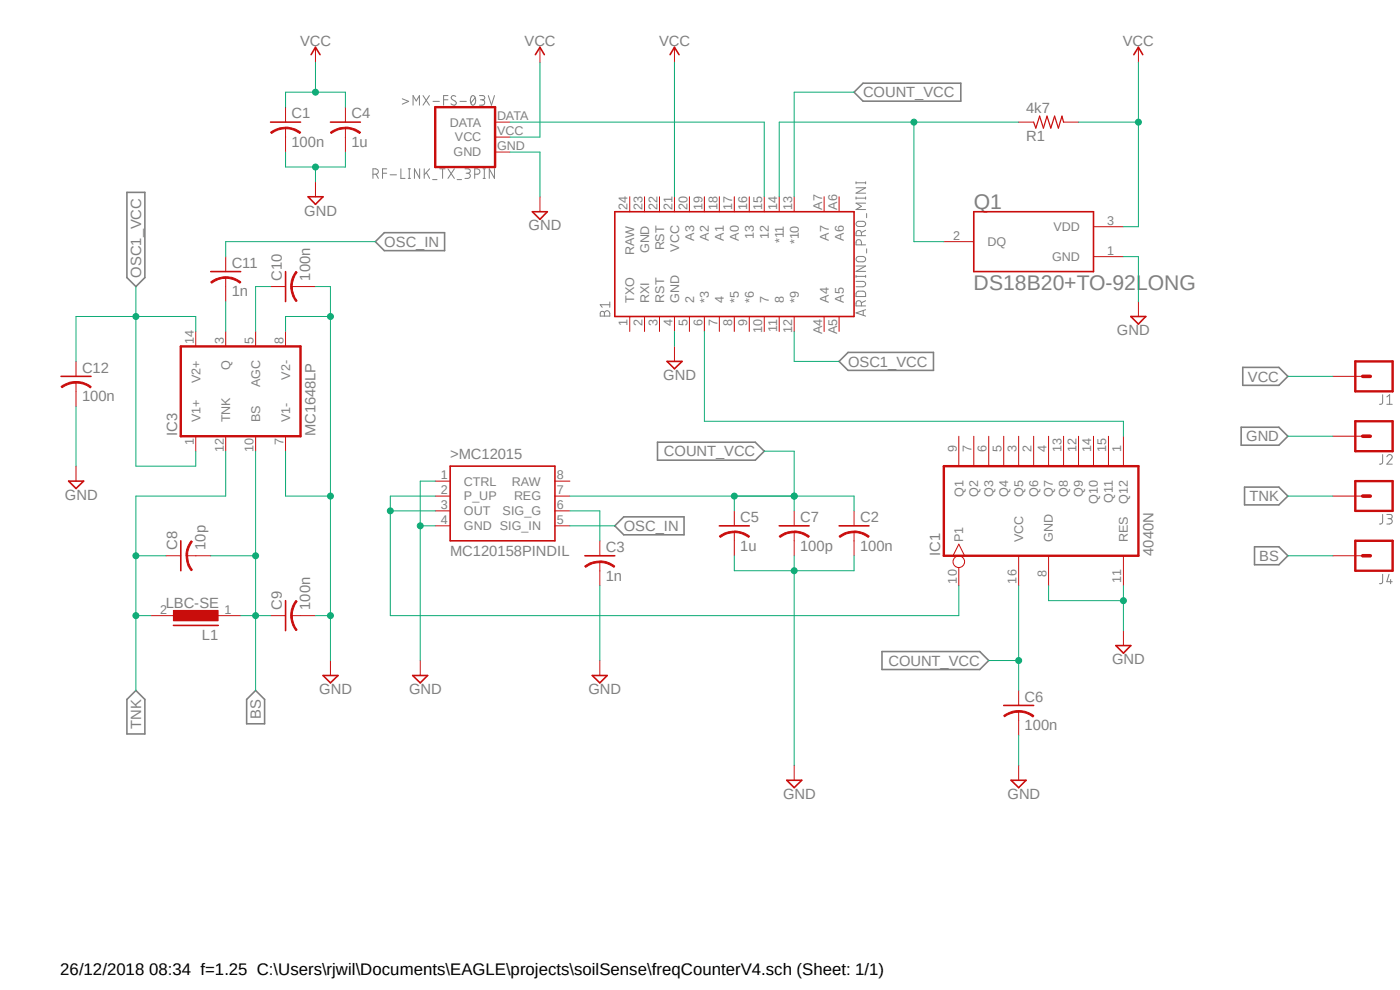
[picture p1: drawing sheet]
<svg xmlns="http://www.w3.org/2000/svg" width="297mm" height="210mm" viewBox="0 0 297 210" stroke-linecap="round" stroke-linejoin="round" font-family="sans-serif">
<path d="M12.8 6.5l283.4 163.8M296.2 6.5l-283.4 163.8" fill="none" stroke="#fff" stroke-width=".21"/>
<g fill="none" stroke="#808080" stroke-width=".21">
<path d="M79.1 37h.6a.57 .57 0 0 0 .6-.6 .57 .57 0 0 0-.6-.6h-.6v2M79.8 37l.5 .8M81.2 36.7h.8M82 35.8h-.8v2M82.8 37.1h1.3M85 35.8v2h.9M85.3 21l1.4 .5-1.4 .6M86.6 35.8h.5M86.6 37.8h.5M86.8 35.8v2M87.6 22.3v-2l.7 1.1 .7-1.1v2M89 35.8v2l-1.1-2v2"/>
<path d="M89.7 20.3l1.4 2M90 35.8v2M90.5 36.6l.6 1.2M91.1 20.3l-1.4 2M91.1 35.8l-1.1 1.3M91.8 38.1h.9M91.9 21.5h1.3M93.3 35.8h1.1M93.9 35.8v2M94.1 21.2h.9M95 35.8l1.4 2M95 20.3h-.9v2"/>
<path d="M96.4 35.8l-1.4 2M96.7 20.4a.5 .5 0 0 0-.8 0 .5 .5 0 0 0 .1 .7l.7 .5a.51 .51 0 0 1-.2 .7 .51 .51 0 0 1-.6-.1l-.2-.2M97 38.1h.9M97.6 21.5h1.3M98.6 35.8h.7a.47 .47 0 0 1 .5 .5 .47 .47 0 0 1-.5 .4h-.4M99.2 36.7a.55 .55 0 0 1 .6 .6 .55 .55 0 0 1-.6 .5h-.6M100 20.4l.3-.1a1.17 1.17 0 0 1 0 2 1.29 1.29 0 0 1-.3-1.9zM100.7 37h.6a.57 .57 0 0 0 .5-.6 .57 .57 0 0 0-.5-.6h-.6v2M100.8 20.7l-.9 1.1M101.7 20.3h.7a.45 .45 0 0 1 .4 .3 .45 .45 0 0 1-.2 .5l-.7 .1M102.3 21.2a.57 .57 0 0 1 .5 .5 .57 .57 0 0 1-.5 .6h-.6M102.5 35.8h.5"/>
<path d="M102.5 37.8h.5M102.7 35.8v2M103.6 20.3l.7 2 .6-2M104.9 35.8v2l-1.1-2v2M181.6 38.6v.4M181.6 39.8h2l-2 1.2h2M181.6 38.8h2M183.6 38.6v.4M181.6 59.7h1.5a.57 .57 0 0 1 .6 .6 .57 .57 0 0 1-.6 .5h-1.5M181.6 41.8v.4M181.6 58.4v.4M181.6 58.6h2"/>
<path d="M181.6 56.4h2l-2 1.2h2M181.6 42h2M181.7 54.6l.2-.1a1.58 1.58 0 0 1 1.6 .1 .56 .56 0 0 1 .1 .6 .56 .56 0 0 1-.5 .3h-.9a.57 .57 0 0 1-.5-.3 .57 .57 0 0 1 0-.6zM181.7 47.2a1.64 1.64 0 0 1 1.6-.2 .55 .55 0 0 1 .3 .6 .55 .55 0 0 1-.5 .4h-.9a.55 .55 0 0 1-.5-.3 .55 .55 0 0 1 0-.5zM182.8 51.9v-.5a.57 .57 0 0 0-.6-.6 .57 .57 0 0 0-.6 .6v.5h2M182.8 50v-.6a.57 .57 0 0 0-.6-.5 .57 .57 0 0 0-.6 .5v.6h2M183.6 41.8v.4M183.6 58.4v.4M183.6 48.9l-.8 .4M183.6 43.1h-2l1.2 .7-1.2 .6h2M183.9 45.3v.9M183.9 52.8v.9"/>
<path d="M127.6 66.1h.4l.2 .4a.57 .57 0 0 1 .6-.6 .57 .57 0 0 1 .6 .6v.6h-2.1l.1-.8zM128.2 66.5v.6M129.4 64.1v1.1M129.4 64.6h-2.1l.5 .6M181.8 61.9a1.74 1.74 0 0 1 1.5-.1l.3 .3v.8h-2zM182.8 64.9v-.6a.57 .57 0 0 0-.6-.5 .57 .57 0 0 0-.6 .5v.6h2M183.1 65.9v1M183.6 65.7l-2 .7 2 .7M183.6 63.8l-.8 .4M293.3 83.7v1.6a.48 .48 0 0 1-.6 .5M293.3 96.4v1.6a.53 .53 0 0 1-.6 .5M294.2 96.9a.56 .56 0 0 1 .8-.5 .56 .56 0 0 1 .2 .9l-1 1.2h1.2"/>
<path d="M294.2 85.8h1.2M294.2 84.2l.6-.5v2.1M293.3 109.1v1.6a.53 .53 0 0 1-.6 .5M294.2 109.1h.7a.45 .45 0 0 1 .5 .5 .45 .45 0 0 1-.5 .4h-.4M294.8 110a.57 .57 0 0 1 .6 .6 .57 .57 0 0 1-.6 .6h-.6M293.3 121.8v1.6a.48 .48 0 0 1-.6 .4M294.7 121.8l-.5 1.6h1.2M295 122.9v.9"/>
</g>
<g fill="none" stroke="#808080" stroke-width=".34">
<path d="M181.2 19.6l1.9-1.9h20.7v3.8h-20.7zM26.9 40.8h3.8v18.1l-1.9 1.9-1.9-1.9zM79.6 51.3l1.9-1.9h12.8v3.8h-12.8zM178 76.7l1.9-1.9h18.1v3.8h-18.1zM263.7 77.9h7.6l1.9 1.9-1.9 1.9h-7.6zM139.5 93.8h20.7l1.9 1.9-1.9 1.9h-20.7zM263.3 90.6h8l1.9 1.9-1.9 1.9h-8zM130.4 111.5l1.9-1.9h12.8v3.9h-12.8zM264 103.3h7.3l1.9 1.9-1.9 1.9h-7.3zM266.1 116h5.2l1.9 1.9-1.9 1.9h-5.2zM187.1 138.2h20.8l1.9 1.9-1.9 1.9h-20.8zM28.8 146.5l1.9 1.9v7.3h-3.8v-7.3z"/>
<path d="M54.2 146.5l1.9 1.9v5.1h-3.8v-5.1z"/>
</g>
<path d="M57.4 25.9h6.4M130.4 44.9h50.8v22.2h-50.8zM206.6 44.9h25.4v12.7h-25.4z" fill="none" stroke="#c90d0c" stroke-width=".34"/>
<g fill="none" stroke="#c90d0c" stroke-width=".21">
<path d="M60.6 27.2v1.9M133.6 41.7v3.2M136.7 41.7v3.2M139.9 41.7v3.2M143.1 41.7v3.2M146.3 41.7v3.2M149.4 41.7v3.2M152.6 41.7v3.2M155.8 41.7v3.2M159 41.7v3.2M162.1 41.7v3.2M165.3 41.7v3.2"/>
<path d="M168.5 41.7v3.2M174.8 41.7v3.2M178 41.7v3.2M200.2 51.3h6.4M232 48.1h6.3M232 54.4h6.3M133.6 67.1v3.2M136.7 67.1v3.2M139.9 67.1v3.2M143.1 67.1v3.2M146.3 67.1v3.2M149.4 67.1v3.2"/>
<path d="M152.6 67.1v3.2M155.8 67.1v3.2M159 67.1v3.2M162.1 67.1v3.2M165.3 67.1v3.2M168.5 67.1v3.2M174.8 67.1v3.2M178 67.1v3.2"/>
</g>
<path d="M60.6 27a5.5 5.5 0 0 1 3.2 1.1l-.2 .2a4.7 4.7 0 0 0-3-1z" fill-rule="evenodd" fill="#c90d0c"/>
<path d="M60.6 27a5.5 5.5 0 0 1 3.2 1.1l-.2 .2a4.7 4.7 0 0 0-3-1z" fill="none" stroke="#c90d0c" stroke-width=".21"/>
<path d="M57.4 28.1a5.3 5.3 0 0 1 3.2-1.1v.3a4.7 4.7 0 0 0-3 1z" fill-rule="evenodd" fill="#c90d0c"/>
<path d="M57.4 28.1a5.3 5.3 0 0 1 3.2-1.1v.3a4.7 4.7 0 0 0-3 1zM60.6 22.7v3.2M60.6 29.1v3.2M181.2 112.8v1.9" fill="none" stroke="#c90d0c" stroke-width=".21"/>
<path d="M178 111.5h6.4" fill="none" stroke="#c90d0c" stroke-width=".34"/>
<path d="M181.2 112.6a5.3 5.3 0 0 1 3.2 1.1l-.2 .3a4.7 4.7 0 0 0-3-1z" fill-rule="evenodd" fill="#c90d0c"/>
<path d="M181.2 112.6a5.3 5.3 0 0 1 3.2 1.1l-.2 .3a4.7 4.7 0 0 0-3-1z" fill="none" stroke="#c90d0c" stroke-width=".21"/>
<path d="M178 113.7a4.6 4.6 0 0 1 3.2-1v.3a4.7 4.7 0 0 0-3 1z" fill-rule="evenodd" fill="#c90d0c"/>
<path d="M127.3 119.2v1.9M178 113.7a4.6 4.6 0 0 1 3.2-1v.3a4.7 4.7 0 0 0-3 1zM181.2 108.4v3.1M181.2 114.7v3.2" fill="none" stroke="#c90d0c" stroke-width=".21"/>
<path d="M124.1 117.9h6.3" fill="none" stroke="#c90d0c" stroke-width=".34"/>
<path d="M127.3 119a4.6 4.6 0 0 1 3.1 1.1l-.1 .3a5 5 0 0 0-3-1.1z" fill-rule="evenodd" fill="#c90d0c"/>
<path d="M127.3 119a4.6 4.6 0 0 1 3.1 1.1l-.1 .3a5 5 0 0 0-3-1.1z" fill="none" stroke="#c90d0c" stroke-width=".21"/>
<path d="M124 120.1a4.6 4.6 0 0 1 3.3-1.1v.3a4.7 4.7 0 0 0-3.1 1.1z" fill-rule="evenodd" fill="#c90d0c"/>
<path d="M73.3 27.2v1.9M127.3 114.7v3.2M124 120.1a4.6 4.6 0 0 1 3.3-1.1v.3a4.7 4.7 0 0 0-3.1 1.1zM127.3 121.1v3.1" fill="none" stroke="#c90d0c" stroke-width=".21"/>
<path d="M70.1 25.9h6.4" fill="none" stroke="#c90d0c" stroke-width=".34"/>
<path d="M73.3 27a5.5 5.5 0 0 1 3.2 1.1l-.2 .2a4.7 4.7 0 0 0-3-1z" fill-rule="evenodd" fill="#c90d0c"/>
<path d="M73.3 27a5.5 5.5 0 0 1 3.2 1.1l-.2 .2a4.7 4.7 0 0 0-3-1z" fill="none" stroke="#c90d0c" stroke-width=".21"/>
<path d="M70.1 28.1a5.3 5.3 0 0 1 3.2-1.1v.3a5 5 0 0 0-3 1z" fill-rule="evenodd" fill="#c90d0c"/>
<path d="M70.1 28.1a5.3 5.3 0 0 1 3.2-1.1v.3a5 5 0 0 0-3 1zM73.3 22.7v3.2M73.3 29.1v3.2M155.8 112.8v1.9" fill="none" stroke="#c90d0c" stroke-width=".21"/>
<path d="M152.6 111.5h6.4" fill="none" stroke="#c90d0c" stroke-width=".34"/>
<path d="M155.8 112.6a5.3 5.3 0 0 1 3.2 1.1l-.2 .3a5 5 0 0 0-3-1z" fill-rule="evenodd" fill="#c90d0c"/>
<path d="M155.8 112.6a5.3 5.3 0 0 1 3.2 1.1l-.2 .3a5 5 0 0 0-3-1z" fill="none" stroke="#c90d0c" stroke-width=".21"/>
<path d="M152.6 113.7a4.6 4.6 0 0 1 3.2-1v.3a4.7 4.7 0 0 0-3 1z" fill-rule="evenodd" fill="#c90d0c"/>
<path d="M152.6 113.7a4.6 4.6 0 0 1 3.2-1v.3a4.7 4.7 0 0 0-3 1zM155.8 108.4v3.1M155.8 114.7v3.2M216.1 150.9v1.9" fill="none" stroke="#c90d0c" stroke-width=".21"/>
<path d="M212.9 149.6h6.4" fill="none" stroke="#c90d0c" stroke-width=".34"/>
<path d="M216.1 150.7a4.8 4.8 0 0 1 3.2 1.1l-.2 .3a4.7 4.7 0 0 0-3-1.1z" fill-rule="evenodd" fill="#c90d0c"/>
<path d="M216.1 150.7a4.8 4.8 0 0 1 3.2 1.1l-.2 .3a4.7 4.7 0 0 0-3-1.1z" fill="none" stroke="#c90d0c" stroke-width=".21"/>
<path d="M212.9 151.8a5.3 5.3 0 0 1 3.2-1.1v.4a5.3 5.3 0 0 0-3 1z" fill-rule="evenodd" fill="#c90d0c"/>
<path d="M168.5 112.8v1.9M212.9 151.8a5.3 5.3 0 0 1 3.2-1.1v.4a5.3 5.3 0 0 0-3 1zM216.1 146.5v3.1M216.1 152.8v3.2" fill="none" stroke="#c90d0c" stroke-width=".21"/>
<path d="M165.3 111.5h6.4" fill="none" stroke="#c90d0c" stroke-width=".34"/>
<path d="M168.5 112.6a5.3 5.3 0 0 1 3.2 1.1l-.2 .3a4.7 4.7 0 0 0-3-1z" fill-rule="evenodd" fill="#c90d0c"/>
<path d="M168.5 112.6a5.3 5.3 0 0 1 3.2 1.1l-.2 .3a4.7 4.7 0 0 0-3-1z" fill="none" stroke="#c90d0c" stroke-width=".21"/>
<path d="M165.3 113.7a4.6 4.6 0 0 1 3.2-1v.3a4.7 4.7 0 0 0-3 1z" fill-rule="evenodd" fill="#c90d0c"/>
<g fill="none" stroke="#c90d0c" stroke-width=".21">
<path d="M66.9 10v3.2M114.6 10v3.2M143.1 10v3.2M241.5 10v3.2M66.9 38.6v3.1M105 25.9h3.2M105 32.3h3.2M105 29.1h3.2M216.1 25.9h3.2M225.6 25.9h3.2M114.6 41.7v3.2M41.5 70.3v3.2"/>
<path d="M47.9 70.3v3.2M54.2 70.3v3.2M60.6 70.3v3.2M143.1 73.5v3.2M241.5 64v3.1M41.5 92.5v3.2M47.9 92.5v3.2M54.2 92.5v3.2M60.6 92.5v3.2M203.4 92.5v6.4M206.6 92.5v6.4M209.8 92.5v6.4"/>
<path d="M212.9 92.5v6.4M216.1 92.5v6.4M219.3 92.5v6.4M222.5 92.5v6.4M225.6 92.5v6.4M228.8 92.5v6.4M232 92.5v6.4M235.2 92.5v6.4M238.3 92.5v6.4M39.6 117.9h1.9M92.3 102.1h3.2M92.3 108.4h3.2"/>
<path d="M92.3 105.2h3.2M92.3 111.5h3.2M117.7 102.1h3.2M117.7 108.4h3.2M117.7 105.2h3.2M117.7 111.5h3.2M165.3 113.7a4.6 4.6 0 0 1 3.2-1v.3a4.7 4.7 0 0 0-3 1zM168.5 108.4v3.1M168.5 114.7v3.2M202.2 117.9l1.2-2.5 1.2 2.5M216.1 117.9v6.3M222.5 117.9v6.3"/>
<path d="M238.3 117.9v6.3M203.4 120.4v3.8M238.3 133.8v3.1M70.1 140.1v3.2M89.2 140.1v3.2M127.3 140.1v3.2M168.5 162.3v3.2M216.1 162.3v3.2"/>
<circle cx="203.4" cy="119.2" r="1.23"/>
</g>
<g fill="none" stroke="#c90d0c" stroke-width=".34">
<path d="M66 11.6l.9-1.6 1 1.6M113.6 11.6l1-1.6 .9 1.6M142.2 11.6l.9-1.6 1 1.6M240.5 11.6l1-1.6 .9 1.6M65.4 41.7h3.1l-1.6 1.6zM112.9 44.9h3.2l-1.5 1.6zM141.5 76.7h3.2l-1.6 1.5zM239.9 67.1h3.2l-1.6 1.6zM95.5 98.9h22.2v15.8h-22.2zM38.4 114.7v6.4M236.7 136.9h3.2l-1.6 1.7zM68.5 143.3h3.2l-1.6 1.6z"/>
<path d="M87.5 143.3h3.2l-1.5 1.6zM125.6 143.3h3.2l-1.5 1.6zM166.9 165.5h3.2l-1.6 1.6zM214.5 165.5h3.2l-1.6 1.6z"/>
</g>
<path d="M92.3 22.7h12.7v12.7h-12.7zM38.4 73.5h25.4v19h-25.4zM200.2 98.9h41.3v19h-41.3z" fill="none" stroke="#c90d0c" stroke-width=".51"/>
<path d="M219.3 25.9l.5 1.3 .8-2.6 .8 2.6 .7-2.6 .8 2.6 .8-2.6 .8 2.6 .8-2.6 .3 1.3" fill="none" stroke="#c90d0c" stroke-width=".25"/>
<path d="M40.6 114.7l.2 .2a5 5 0 0 0-1 3h-.3a4.6 4.6 0 0 1 1.1-3.2z" fill-rule="evenodd" fill="#c90d0c"/>
<path d="M40.6 114.7l.2 .2a5 5 0 0 0-1 3h-.3a4.6 4.6 0 0 1 1.1-3.2z" fill="none" stroke="#c90d0c" stroke-width=".21"/>
<path d="M39.5 117.9h.3a4.7 4.7 0 0 0 1 3l-.2 .2a4.4 4.4 0 0 1-1.1-3.2z" fill-rule="evenodd" fill="#c90d0c"/>
<path d="M35.2 117.9h3.2M39.5 117.9h.3a4.7 4.7 0 0 0 1 3l-.2 .2a4.4 4.4 0 0 1-1.1-3.2zM41.5 117.9h3.2M61.8 130.6h2" fill="none" stroke="#c90d0c" stroke-width=".21"/>
<path d="M60.6 127.4v6.4" fill="none" stroke="#c90d0c" stroke-width=".34"/>
<path d="M62.8 127.4l.2 .2a5.4 5.4 0 0 0-1 3h-.3a4.8 4.8 0 0 1 1.1-3.2z" fill-rule="evenodd" fill="#c90d0c"/>
<path d="M62.8 127.4l.2 .2a5.4 5.4 0 0 0-1 3h-.3a4.8 4.8 0 0 1 1.1-3.2z" fill="none" stroke="#c90d0c" stroke-width=".21"/>
<path d="M61.7 130.6h.3a5 5 0 0 0 1 3l-.2 .2a4.9 4.9 0 0 1-1.1-3.2z" fill-rule="evenodd" fill="#c90d0c"/>
<path d="M57.4 130.6h3.2M61.7 130.6h.3a5 5 0 0 0 1 3l-.2 .2a4.9 4.9 0 0 1-1.1-3.2zM63.8 130.6h3.1" fill="none" stroke="#c90d0c" stroke-width=".21"/>
<path d="M36.8 132.7h9.5" fill="none" stroke="#c90d0c" stroke-width=".34"/>
<path d="M36.8 129.5h9.5v2.2h-9.5z" fill-rule="evenodd" fill="#c90d0c"/>
<path d="M61.8 60.8h2M32 130.6h6.4M36.8 129.5h9.5v2.2h-9.5zM44.7 130.6h6.4" fill="none" stroke="#c90d0c" stroke-width=".21"/>
<path d="M60.6 57.6v6.4" fill="none" stroke="#c90d0c" stroke-width=".34"/>
<path d="M62.8 57.6l.2 .2a5.4 5.4 0 0 0-1 3h-.3a4.8 4.8 0 0 1 1.1-3.2z" fill-rule="evenodd" fill="#c90d0c"/>
<path d="M62.8 57.6l.2 .2a5.4 5.4 0 0 0-1 3h-.3a4.8 4.8 0 0 1 1.1-3.2z" fill="none" stroke="#c90d0c" stroke-width=".21"/>
<path d="M61.7 60.8h.3a5 5 0 0 0 1 3l-.2 .2a4.9 4.9 0 0 1-1.1-3.2z" fill-rule="evenodd" fill="#c90d0c"/>
<path d="M47.9 58.9v1.9M57.4 60.8h3.2M61.7 60.8h.3a5 5 0 0 0 1 3l-.2 .2a4.9 4.9 0 0 1-1.1-3.2zM63.8 60.8h3.1" fill="none" stroke="#c90d0c" stroke-width=".21"/>
<path d="M44.7 57.6h6.4" fill="none" stroke="#c90d0c" stroke-width=".34"/>
<path d="M47.9 58.7a4.6 4.6 0 0 1 3.2 1.1l-.2 .3a5.1 5.1 0 0 0-3-1.1z" fill-rule="evenodd" fill="#c90d0c"/>
<path d="M47.9 58.7a4.6 4.6 0 0 1 3.2 1.1l-.2 .3a5.1 5.1 0 0 0-3-1.1z" fill="none" stroke="#c90d0c" stroke-width=".21"/>
<path d="M44.7 59.8a4.9 4.9 0 0 1 3.2-1.1v.4a4.7 4.7 0 0 0-3 1z" fill-rule="evenodd" fill="#c90d0c"/>
<path d="M44.7 59.8a4.9 4.9 0 0 1 3.2-1.1v.4a4.7 4.7 0 0 0-3 1zM47.9 54.4v3.2M47.9 60.8v3.2M16.1 81.1v1.9" fill="none" stroke="#c90d0c" stroke-width=".21"/>
<path d="M13 79.8h6.3" fill="none" stroke="#c90d0c" stroke-width=".34"/>
<path d="M16.1 80.9a4.6 4.6 0 0 1 3.2 1.1l-.1 .3a4.7 4.7 0 0 0-3.1-1.1z" fill-rule="evenodd" fill="#c90d0c"/>
<path d="M16.1 80.9a4.6 4.6 0 0 1 3.2 1.1l-.1 .3a4.7 4.7 0 0 0-3.1-1.1z" fill="none" stroke="#c90d0c" stroke-width=".21"/>
<path d="M13 82a5.3 5.3 0 0 1 3.1-1.1v.4a5 5 0 0 0-2.9 1z" fill-rule="evenodd" fill="#c90d0c"/>
<path d="M16.1 76.7v3.1M282.7 79.8h6.4M13 82a5.3 5.3 0 0 1 3.1-1.1v.4a5 5 0 0 0-2.9 1zM16.1 83v3.2M16.1 98.9v3.2M282.7 92.5h6.4M282.7 105.2h6.4M282.7 117.9h6.4" fill="none" stroke="#c90d0c" stroke-width=".21"/>
<path d="M14.6 102.1h3.1l-1.6 1.5z" fill="none" stroke="#c90d0c" stroke-width=".34"/>
<path d="M287.5 76.7h7.9v6.3h-7.9zM287.5 89.4h7.9v6.3h-7.9zM287.5 102.1h7.9v6.3h-7.9zM287.5 114.7h7.9v6.4h-7.9z" fill="none" stroke="#c90d0c" stroke-width=".51"/>
<path d="M289.1 79.8h1.6M289.1 92.5h1.6M289.1 105.2h1.6M289.1 117.9h1.6" fill="none" stroke="#c90d0c" stroke-width=".76"/>
<path d="M222.5 124.2v3.2h15.8M238.3 124.2v9.6" fill="none" stroke="#0dab76" stroke-width=".21"/>
<circle cx="238.3" cy="127.4" r=".63" fill="#0dab76"/>
<g fill="none" stroke="#0dab76" stroke-width=".21">
<path d="M89.2 111.5h3.1M92.3 102.1h-3.1v38"/>
<circle cx="238.3" cy="127.4" r=".63"/>
</g>
<circle cx="89.2" cy="111.5" r=".63" fill="#0dab76"/>
<g fill="none" stroke="#0dab76" stroke-width=".21">
<path d="M60.6 32.3v3.1h12.7v-3.1M66.9 35.4v3.2M108.2 32.3h6.4v9.4M238.3 54.4h3.2v9.6M143.1 70.3v3.2M127.3 124.2v15.9"/>
<circle cx="89.2" cy="111.5" r=".63"/>
</g>
<circle cx="66.9" cy="35.4" r=".63" fill="#0dab76"/>
<g fill="none" stroke="#0dab76" stroke-width=".21">
<path d="M168.5 117.9v3.2M181.2 117.9v3.2h-25.4M216.1 156v6.3"/>
<circle cx="66.9" cy="35.4" r=".63"/>
</g>
<circle cx="168.5" cy="121.1" r=".63" fill="#0dab76"/>
<g fill="none" stroke="#0dab76" stroke-width=".21">
<path d="M60.6 70.3v-3.2h9.5v73M155.8 117.9v3.2M168.5 121.1v41.2"/>
<circle cx="168.5" cy="121.1" r=".63"/>
</g>
<circle cx="70.1" cy="105.2" r=".63" fill="#0dab76"/>
<g fill="none" stroke="#0dab76" stroke-width=".21">
<path d="M66.9 60.8h3.2v6.3M60.6 95.7v9.5h9.5"/>
<circle cx="70.1" cy="105.2" r=".63"/>
</g>
<circle cx="70.1" cy="67.1" r=".63" fill="#0dab76"/>
<g fill="none" stroke="#0dab76" stroke-width=".21">
<path d="M66.9 130.6h3.2"/>
<circle cx="70.1" cy="67.1" r=".63"/>
</g>
<circle cx="70.1" cy="130.6" r=".63" fill="#0dab76"/>
<g fill="none" stroke="#0dab76" stroke-width=".21">
<path d="M16.1 86.2v12.7M273.2 92.5h9.5M82.8 108.4h9.5M92.3 105.2h-9.5v25.4h120.6v-6.4"/>
<circle cx="70.1" cy="130.6" r=".63"/>
</g>
<circle cx="82.8" cy="108.4" r=".63" fill="#0dab76"/>
<g fill="none" stroke="#0dab76" stroke-width=".21">
<path d="M241.5 13.2v34.9h-3.2M228.8 25.9h12.7M79.6 51.3h-31.7v3.1M120.9 108.4h6.4v6.3M120.9 111.5h9.5"/>
<circle cx="82.8" cy="108.4" r=".63"/>
</g>
<circle cx="241.5" cy="25.9" r=".63" fill="#0dab76"/>
<g fill="none" stroke="#0dab76" stroke-width=".21">
<path d="M66.9 13.2v6.4M114.6 13.2v15.9h-6.4M143.1 13.2v28.5M60.6 22.7v-3.1h12.7v3.1"/>
<circle cx="241.5" cy="25.9" r=".63"/>
</g>
<circle cx="66.9" cy="19.6" r=".63" fill="#0dab76"/>
<g fill="none" stroke="#0dab76" stroke-width=".21">
<path d="M28.8 67.1h12.7v3.2M28.8 60.8v38.1h12.7v-3.2M168.5 70.3v6.4h9.5M273.2 79.8h9.5"/>
<circle cx="66.9" cy="19.6" r=".63"/>
</g>
<circle cx="28.8" cy="67.1" r=".63" fill="#0dab76"/>
<g fill="none" stroke="#0dab76" stroke-width=".21">
<path d="M108.2 25.9h53.9v15.8M193.9 25.9v25.4h6.3M216.1 25.9h-50.8v15.8M28.8 67.1h-12.7v9.6"/>
<circle cx="28.8" cy="67.1" r=".63"/>
</g>
<circle cx="193.9" cy="25.9" r=".63" fill="#0dab76"/>
<g fill="none" stroke="#0dab76" stroke-width=".21">
<path d="M149.4 70.3v19.1h88.9v3.1M54.2 95.7v22.2M51.1 130.6h6.3"/>
<circle cx="193.9" cy="25.9" r=".63"/>
</g>
<circle cx="54.2" cy="130.6" r=".63" fill="#0dab76"/>
<g fill="none" stroke="#0dab76" stroke-width=".21">
<path d="M44.7 117.9h9.5v12.7"/>
<circle cx="54.2" cy="130.6" r=".63"/>
</g>
<circle cx="54.2" cy="117.9" r=".63" fill="#0dab76"/>
<g fill="none" stroke="#0dab76" stroke-width=".21">
<path d="M47.9 95.7v9.5h-19.1v25.4M28.8 117.9h6.4M273.2 117.9h9.5M54.2 130.6v15.9"/>
<circle cx="54.2" cy="117.9" r=".63"/>
</g>
<circle cx="28.8" cy="117.9" r=".63" fill="#0dab76"/>
<g fill="none" stroke="#0dab76" stroke-width=".21">
<path d="M32 130.6h-3.2v15.9"/>
<circle cx="28.8" cy="117.9" r=".63"/>
</g>
<circle cx="28.8" cy="130.6" r=".63" fill="#0dab76"/>
<g fill="none" stroke="#0dab76" stroke-width=".21">
<path d="M57.4 60.8h-3.2v9.5M168.5 95.7v12.7M120.9 105.2h60.3v3.2M273.2 105.2h9.5"/>
<circle cx="28.8" cy="130.6" r=".63"/>
</g>
<circle cx="168.5" cy="105.2" r=".63" fill="#0dab76"/>
<g fill="none" stroke="#0dab76" stroke-width=".21">
<path d="M168.5 105.2h-12.7v3.2"/>
<circle cx="168.5" cy="105.2" r=".63"/>
</g>
<circle cx="168.5" cy="105.2" r=".63" fill="#0dab76"/>
<circle cx="168.5" cy="105.2" r=".63" fill="none" stroke="#0dab76" stroke-width=".21"/>
<circle cx="155.8" cy="105.2" r=".63" fill="#0dab76"/>
<g fill="none" stroke="#0dab76" stroke-width=".21">
<path d="M181.2 19.6h-12.7v22.1M162.1 95.7h6.4M216.1 124.2v22.3M209.8 140.1h6.3"/>
<circle cx="155.8" cy="105.2" r=".63"/>
</g>
<circle cx="216.1" cy="140.1" r=".63" fill="#0dab76"/>
<g fill="none" stroke="#0dab76" stroke-width=".21">
<path d="M47.9 64v6.3"/>
<circle cx="216.1" cy="140.1" r=".63"/>
</g>
<g font-size="4.5" fill="#808080">
<text x="206.6" y="44.3">Q1</text>
<text x="206.5" y="61.5">DS18B20+TO-92LONG</text>
</g>
<text font-size="3.6" x="12.8" y="206.8">26/12/2018 08:34 f=1.25 C:\Users\rjwil\Documents\EAGLE\projects\soilSense\freqCounterV4.sch (Sheet: 1/1)</text>
<g font-size="3.1" fill="#808080">
<text x="63.7" y="9.7">VCC</text>
<text x="111.3" y="9.7">VCC</text>
<text x="139.8" y="9.7">VCC</text>
<text x="238.2" y="9.7">VCC</text>
<text x="183.1" y="20.7">COUNT_VCC</text>
<text x="217.7" y="24">4k7</text>
<text x="61.8" y="25.1">C1</text>
<text x="74.5" y="25.1">C4</text>
<text x="217.7" y="30">R1</text>
<text x="61.8" y="31.1">100n</text>
<text x="74.5" y="31.1">1u</text>
<text x="64.6" y="45.7">GND</text>
<text x="81.5" y="52.4">OSC_IN</text>
<text x="112.1" y="48.9">GND</text>
<text x="30" y="58.9" transform="rotate(-90 30 58.9)">OSC1_VCC</text>
<text x="49.1" y="56.8">C11</text>
<text x="59.8" y="59.5" transform="rotate(-90 59.8 59.5)">C10</text>
<text x="65.8" y="59.5" transform="rotate(-90 65.8 59.5)">100n</text>
<text x="49.1" y="62.9">1n</text>
<text x="236.9" y="71.1">GND</text>
<text x="179.9" y="77.8">OSC1_VCC</text>
<text x="17.4" y="79">C12</text>
<text x="140.7" y="80.6">GND</text>
<text x="264.8" y="80.9">VCC</text>
<text x="17.4" y="85.1">100n</text>
<text x="37.6" y="92.5" transform="rotate(-90 37.6 92.5)">IC3</text>
<text x="66.9" y="92.5" transform="rotate(-90 66.9 92.5)">MC1648LP</text>
<text x="264.4" y="93.6">GND</text>
<text x="95.5" y="97.3">&gt;MC12015</text>
<text x="140.8" y="96.8">COUNT_VCC</text>
<text x="13.8" y="106">GND</text>
<text x="265.1" y="106.3">TNK</text>
<text x="132.3" y="112.7">OSC_IN</text>
<text x="157.1" y="110.8">C5</text>
<text x="169.8" y="110.8">C7</text>
<text x="182.5" y="110.8">C2</text>
<text x="37.6" y="116.6" transform="rotate(-90 37.6 116.6)">C8</text>
<text x="43.6" y="116.6" transform="rotate(-90 43.6 116.6)">10p</text>
<text x="95.5" y="117.9">MC120158PINDIL</text>
<text x="128.5" y="117.1">C3</text>
<text x="157.1" y="116.8">1u</text>
<text x="169.8" y="116.8">100p</text>
<text x="182.5" y="116.8">100n</text>
<text x="199.4" y="117.9" transform="rotate(-90 199.4 117.9)">IC1</text>
<text x="244.7" y="117.9" transform="rotate(-90 244.7 117.9)">4040N</text>
<text x="267.2" y="119">BS</text>
<text x="128.5" y="123.1">1n</text>
<text x="35.2" y="129">LBC-SE</text>
<text x="59.8" y="129.3" transform="rotate(-90 59.8 129.3)">C9</text>
<text x="65.8" y="129.3" transform="rotate(-90 65.8 129.3)">100n</text>
<text x="42.8" y="135.7">L1</text>
<text x="188.5" y="141.2">COUNT_VCC</text>
<text x="235.9" y="140.9">GND</text>
<text x="67.7" y="147.3">GND</text>
<text x="86.8" y="147.3">GND</text>
<text x="124.8" y="147.3">GND</text>
<text x="217.4" y="148.8">C6</text>
<text x="29.9" y="154.6" transform="rotate(-90 29.9 154.6)">TNK</text>
<text x="55.3" y="152.5" transform="rotate(-90 55.3 152.5)">BS</text>
<text x="217.4" y="154.9">100n</text>
<text x="166.1" y="169.5">GND</text>
<text x="213.7" y="169.5">GND</text>
</g>
<g font-size="2.7" fill="#808080">
<text x="95.5" y="26.8">DATA</text>
<text x="105.5" y="28.6">VCC</text>
<text x="105.5" y="25.4">DATA</text>
<text x="96.2" y="33.2">GND</text>
<text x="96.5" y="30">VCC</text>
<text x="105.5" y="31.8">GND</text>
<text x="133.1" y="44.5" transform="rotate(-90 133.1 44.5)">24</text>
<text x="136.3" y="44.5" transform="rotate(-90 136.3 44.5)">23</text>
<text x="139.5" y="44.5" transform="rotate(-90 139.5 44.5)">22</text>
<text x="142.7" y="44.5" transform="rotate(-90 142.7 44.5)">21</text>
<text x="145.8" y="44.5" transform="rotate(-90 145.8 44.5)">20</text>
<text x="149" y="44.5" transform="rotate(-90 149 44.5)">19</text>
<text x="152.2" y="44.5" transform="rotate(-90 152.2 44.5)">18</text>
<text x="155.4" y="44.5" transform="rotate(-90 155.4 44.5)">17</text>
<text x="158.5" y="44.5" transform="rotate(-90 158.5 44.5)">16</text>
<text x="161.7" y="44.5" transform="rotate(-90 161.7 44.5)">15</text>
<text x="164.9" y="44.5" transform="rotate(-90 164.9 44.5)">14</text>
<text x="168.1" y="44.5" transform="rotate(-90 168.1 44.5)">13</text>
<text x="174.4" y="44.5" transform="rotate(-90 174.4 44.5)">A7</text>
<text x="177.6" y="44.5" transform="rotate(-90 177.6 44.5)">A6</text>
<text x="234.9" y="47.7">3</text>
<text x="137.7" y="53.7" transform="rotate(-90 137.7 53.7)">GND</text>
<text x="140.9" y="53.1" transform="rotate(-90 140.9 53.1)">RST</text>
<text x="144.1" y="53.4" transform="rotate(-90 144.1 53.4)">VCC</text>
<text x="147.2" y="51.1" transform="rotate(-90 147.2 51.1)">A3</text>
<text x="150.4" y="51.1" transform="rotate(-90 150.4 51.1)">A2</text>
<text x="153.6" y="51.1" transform="rotate(-90 153.6 51.1)">A1</text>
<text x="156.8" y="51.1" transform="rotate(-90 156.8 51.1)">A0</text>
<text x="159.9" y="50.8" transform="rotate(-90 159.9 50.8)">13</text>
<text x="163.1" y="50.8" transform="rotate(-90 163.1 50.8)">12</text>
<text x="166.3" y="51.6" transform="rotate(-90 166.3 51.6)">*11</text>
<text x="169.5" y="51.9" transform="rotate(-90 169.5 51.9)">*10</text>
<text x="175.8" y="51.1" transform="rotate(-90 175.8 51.1)">A7</text>
<text x="179" y="51.1" transform="rotate(-90 179 51.1)">A6</text>
<text x="202.2" y="50.8">2</text>
<text x="209.5" y="52.2">DQ</text>
<text x="223.5" y="49.1">VDD</text>
<text x="134.5" y="54.1" transform="rotate(-90 134.5 54.1)">RAW</text>
<text x="223.2" y="55.4">GND</text>
<text x="234.9" y="54">1</text>
<text x="134.5" y="64.2" transform="rotate(-90 134.5 64.2)">TXO</text>
<text x="137.7" y="64.2" transform="rotate(-90 137.7 64.2)">RXI</text>
<text x="140.9" y="64.2" transform="rotate(-90 140.9 64.2)">RST</text>
<text x="144.1" y="64.2" transform="rotate(-90 144.1 64.2)">GND</text>
<text x="147.2" y="64.2" transform="rotate(-90 147.2 64.2)">2</text>
<text x="150.4" y="64.2" transform="rotate(-90 150.4 64.2)">*3</text>
<text x="153.6" y="64.2" transform="rotate(-90 153.6 64.2)">4</text>
<text x="156.8" y="64.2" transform="rotate(-90 156.8 64.2)">*5</text>
<text x="159.9" y="64.2" transform="rotate(-90 159.9 64.2)">*6</text>
<text x="163.1" y="64.2" transform="rotate(-90 163.1 64.2)">7</text>
<text x="166.3" y="64.2" transform="rotate(-90 166.3 64.2)">8</text>
<text x="169.5" y="64.2" transform="rotate(-90 169.5 64.2)">*9</text>
<text x="175.8" y="64.2" transform="rotate(-90 175.8 64.2)">A4</text>
<text x="179" y="64.2" transform="rotate(-90 179 64.2)">A5</text>
<text x="133.1" y="69.1" transform="rotate(-90 133.1 69.1)">1</text>
<text x="136.3" y="69.1" transform="rotate(-90 136.3 69.1)">2</text>
<text x="139.5" y="69.1" transform="rotate(-90 139.5 69.1)">3</text>
<text x="142.7" y="69.1" transform="rotate(-90 142.7 69.1)">4</text>
<text x="145.8" y="69.1" transform="rotate(-90 145.8 69.1)">5</text>
<text x="149" y="69.1" transform="rotate(-90 149 69.1)">6</text>
<text x="152.2" y="69.1" transform="rotate(-90 152.2 69.1)">7</text>
<text x="155.4" y="69.1" transform="rotate(-90 155.4 69.1)">8</text>
<text x="158.5" y="69.1" transform="rotate(-90 158.5 69.1)">9</text>
<text x="161.7" y="70.6" transform="rotate(-90 161.7 70.6)">10</text>
<text x="164.9" y="70.4" transform="rotate(-90 164.9 70.4)">11</text>
<text x="168.1" y="70.6" transform="rotate(-90 168.1 70.6)">12</text>
<text x="174.4" y="70.9" transform="rotate(-90 174.4 70.9)">A4</text>
<text x="177.6" y="70.9" transform="rotate(-90 177.6 70.9)">A5</text>
<text x="41.1" y="73" transform="rotate(-90 41.1 73)">14</text>
<text x="47.5" y="73" transform="rotate(-90 47.5 73)">3</text>
<text x="53.8" y="73" transform="rotate(-90 53.8 73)">5</text>
<text x="60.2" y="73" transform="rotate(-90 60.2 73)">8</text>
<text x="42.5" y="81.2" transform="rotate(-90 42.5 81.2)">V2+</text>
<text x="48.9" y="78.5" transform="rotate(-90 48.9 78.5)">Q</text>
<text x="55.2" y="82.2" transform="rotate(-90 55.2 82.2)">AGC</text>
<text x="61.6" y="80.6" transform="rotate(-90 61.6 80.6)">V2-</text>
<text x="42.5" y="89.6" transform="rotate(-90 42.5 89.6)">V1+</text>
<text x="48.9" y="89.6" transform="rotate(-90 48.9 89.6)">TNK</text>
<text x="55.2" y="89.6" transform="rotate(-90 55.2 89.6)">BS</text>
<text x="61.6" y="89.6" transform="rotate(-90 61.6 89.6)">V1-</text>
<text x="41.1" y="94.4" transform="rotate(-90 41.1 94.4)">1</text>
<text x="47.5" y="95.9" transform="rotate(-90 47.5 95.9)">12</text>
<text x="53.8" y="95.9" transform="rotate(-90 53.8 95.9)">10</text>
<text x="60.2" y="94.4" transform="rotate(-90 60.2 94.4)">7</text>
<text x="203" y="96" transform="rotate(-90 203 96)">9</text>
<text x="206.1" y="96" transform="rotate(-90 206.1 96)">7</text>
<text x="209.3" y="96" transform="rotate(-90 209.3 96)">6</text>
<text x="212.5" y="96" transform="rotate(-90 212.5 96)">5</text>
<text x="215.6" y="96" transform="rotate(-90 215.6 96)">3</text>
<text x="218.8" y="96" transform="rotate(-90 218.8 96)">2</text>
<text x="222" y="96" transform="rotate(-90 222 96)">4</text>
<text x="225.2" y="96" transform="rotate(-90 225.2 96)">13</text>
<text x="228.3" y="96" transform="rotate(-90 228.3 96)">12</text>
<text x="231.5" y="96" transform="rotate(-90 231.5 96)">14</text>
<text x="234.7" y="96" transform="rotate(-90 234.7 96)">15</text>
<text x="237.9" y="96" transform="rotate(-90 237.9 96)">1</text>
<text x="93.6" y="101.6">1</text>
<text x="118.2" y="101.6">8</text>
<text x="93.6" y="108">3</text>
<text x="93.6" y="104.8">2</text>
<text x="98.4" y="103">CTRL</text>
<text x="98.4" y="106.2">P_UP</text>
<text x="108.6" y="103">RAW</text>
<text x="109.1" y="106.2">REG</text>
<text x="118.2" y="104.8">7</text>
<text x="118.2" y="108">6</text>
<text x="204.4" y="105.4" transform="rotate(-90 204.4 105.4)">Q1</text>
<text x="207.5" y="105.4" transform="rotate(-90 207.5 105.4)">Q2</text>
<text x="210.7" y="105.4" transform="rotate(-90 210.7 105.4)">Q3</text>
<text x="213.9" y="105.4" transform="rotate(-90 213.9 105.4)">Q4</text>
<text x="217" y="105.4" transform="rotate(-90 217 105.4)">Q5</text>
<text x="220.2" y="105.4" transform="rotate(-90 220.2 105.4)">Q6</text>
<text x="223.4" y="105.4" transform="rotate(-90 223.4 105.4)">Q7</text>
<text x="226.6" y="105.4" transform="rotate(-90 226.6 105.4)">Q8</text>
<text x="229.7" y="105.4" transform="rotate(-90 229.7 105.4)">Q9</text>
<text x="232.9" y="106.9" transform="rotate(-90 232.9 106.9)">Q10</text>
<text x="236.1" y="106.6" transform="rotate(-90 236.1 106.6)">Q11</text>
<text x="239.3" y="106.9" transform="rotate(-90 239.3 106.9)">Q12</text>
<text x="93.6" y="111.1">4</text>
<text x="98.4" y="109.3">OUT</text>
<text x="98.4" y="112.5">GND SIG_IN</text>
<text x="106.6" y="109.3">SIG_G</text>
<text x="118.2" y="111.1">5</text>
<text x="204.3" y="115" transform="rotate(-90 204.3 115)">P1</text>
<text x="217" y="115" transform="rotate(-90 217 115)">VCC</text>
<text x="223.4" y="115" transform="rotate(-90 223.4 115)">GND</text>
<text x="239.3" y="115" transform="rotate(-90 239.3 115)">RES</text>
<text x="203" y="123.8" transform="rotate(-90 203 123.8)">10</text>
<text x="215.6" y="123.8" transform="rotate(-90 215.6 123.8)">16</text>
<text x="222" y="122.3" transform="rotate(-90 222 122.3)">8</text>
<text x="237.9" y="123.6" transform="rotate(-90 237.9 123.6)">11</text>
<text x="34" y="130.2">2</text>
<text x="47.6" y="130.2">1</text>
</g>
</svg>
